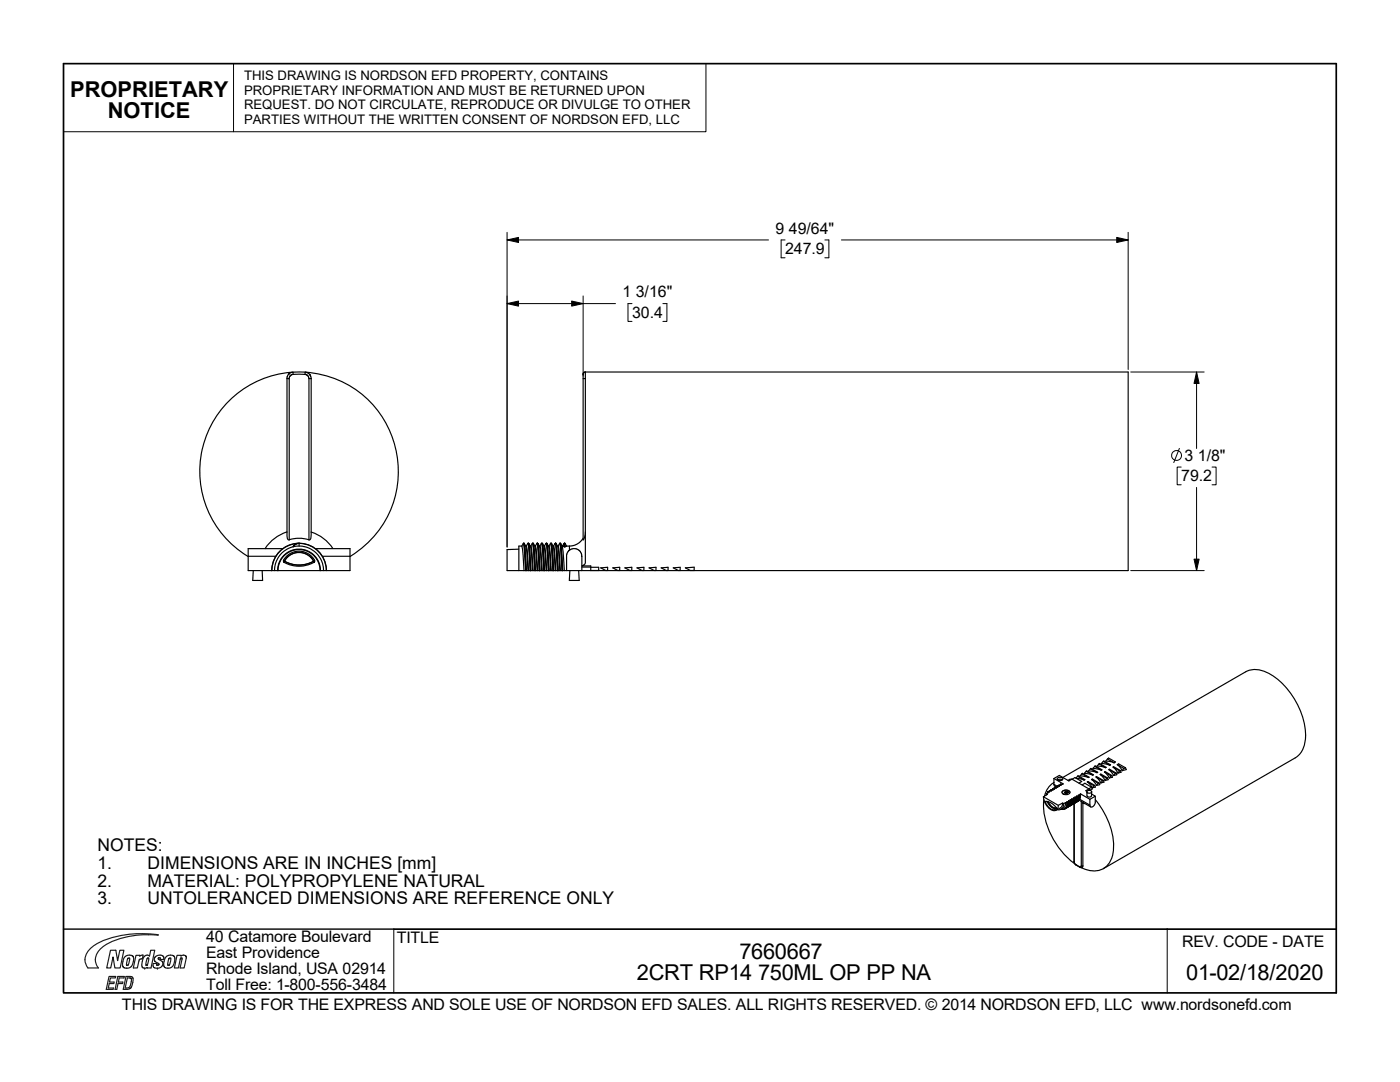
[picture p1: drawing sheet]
<svg xmlns="http://www.w3.org/2000/svg" width="279mm" height="216mm" viewBox="0 0 279 216" stroke-linecap="round" stroke-linejoin="round" font-family="sans-serif">
<g fill="none" stroke="#000" stroke-width=".2">
<path d="M46.6 12.7v13.6M140.9 12.7v13.6h-128.2M101.2 47.9h52.2M101.2 46.4v62.8M116.4 59.1v15.9M156.7 47.9h-.8v3.5h.8M164.6 47.9h.8v3.5h-.8M167.9 47.9h57.2M225.1 46.4v27.3M101.2 60.6h21.6M126.1 60.6h-.8v3.5h.8M132.3 60.6h.8v3.5h-.8"/>
<path d="M225.7 74.2h14.6M238.8 74.2v15.3M235.4 89.5l-1.1 2.8M235.7 93.2h-.8v3.5h.8M238.8 97.3v16.6M241.9 93.2h.8v3.5h-.8M225.7 113.9h14.6M78.6 185.4v12.7M232.9 185.4v12.7"/>
<circle cx="234.8" cy="90.9" r=".99"/>
</g>
<g fill="none" stroke="#191924" stroke-width=".23">
<path d="M17.7 189.7a11.8 11.8 0 0 1 7.3-3.2l2.9-.2 3.7 .2-.5 .1a18.3 18.3 0 0 0-9.9 1.9 3.4 3.4 0 0 0-2.1 3.3l.2 .8 .3 .5h-2.1a2.62 2.62 0 0 1 .2-3.4zM21.8 194.8h1.3l-.1 .3h-1l-.2 .9h1l-.1 .3h-.9l-.2 .8h1v.3h-1.4zM22.1 189.6h1l.4 2.1 .4-2.1h.8l-.7 3.5h-1.1l-.3-2.2-.5 2.2h-.8zM23.5 194.8h1.3l-.1 .3h-.9l-.2 .9h.9v.3h-.9l-.3 1.1h-.3zM24.9 190.9l.4-.2 .6-.1 .5 .1 .2 .3 .1 .5-.3 1-.6 .6-.9 .1-.4-.4v-1zM25.1 194.8l1.3 .2 .2 .2-.1 .8-.2 .8-.4 .5-1.3 .1zM25.3 193.2h.1M25.4 195.1l.8 .2-.1 1.1-.3 .6-.8 .1zM25.6 191.2h.3v.4l-.3 .9-.3 .1v-.5zM27.1 190.6h.8v.2l.7-.2-.2 .7h-.4l-.2 .3-.4 1.5h-.8zM28.8 190.8l.5-.2 .5 .2 .3-1.2h.8l-.8 3.5h-.7v-.1l-.7 .2-.3-.2v-1zM28.9 193.2h.1"/>
<path d="M29.4 191.2l.2-.1 .1 .3-.2 1-.3 .3-.1-.5zM31.3 192.4v-.1h-.7l-.1 .5 .3 .3 .6 .1M31.3 192.4h.1M31.3 192.4l.1 .2 .3-.1-.1-.3-.7-.4-.1-.5 .1-.3 .7-.4h.6l.4 .2 .1 .2v.5h-.7v-.3l-.1-.1-.3 .1v.2l.8 .5 .1 .5-.3 .5-.8 .3M31.4 193.2h.1M33.1 190.9l.5-.3h.5l.5 .1 .2 .3 .1 .6-.2 .8-.2 .4-.4 .3-1 .1-.4-.4v-.9zM33.5 193.2h.1M33.8 191.2h.3v.5l-.3 .8-.2 .1a.98 .98 0 0 1 0-1.1zM35.3 190.6h.8v.2l.6-.2 .4 .2 .1 .3-.5 2h-.8l.4-1.7a.18 .18 0 0 0 0-.2 .18 .18 0 0 0-.3 0l-.4 1.9h-.8z"/>
</g>
<path d="M12.7 185.4h65.9" fill="none" stroke="#2f2f2f" stroke-width=".34"/>
<path d="M12.7 12.7h254v185.4h-254zM78.6 185.4h188.1" fill="none" stroke="#000" stroke-width=".34"/>
<g fill="none" stroke="#000" stroke-width=".23">
<path d="M57.3 75.5h.4v32.2M57.3 75.5v30.7M58.5 74.3a19.8 19.8 0 0 0-18.1 15.1 19.8 19.8 0 0 0 9.1 21.6M58.5 74.3l-.5 .1-.4 .3-.3 .8M58.5 74.3v.4M58.5 74.3h2.4M58.5 74.7l-.6 .3-.2 .5M60.9 74.7l.6 .4 .2 .4M60.9 74.3a19.8 19.8 0 0 1 18 15.1 19.8 19.8 0 0 1-9.1 21.7M60.9 74.3l.6 .2 .3 .3 .3 .7M60.9 74.3v.4h-2.4M61.7 75.5h.4"/>
<path d="M61.7 75.5v32.2M62.1 75.5v30.7M116.4 75.5v32.2l.3-.6 .1-.9M116.4 74.7v.8h.4M116.8 74.2h108.3v39.7h-107.2l1.6-.1v-.6h-1.6M116.8 74.3v38l-.1 .3-.6 .3h1.8v1h-1.8M116.8 74.2l-.4 .2v.3M116.8 74.2v.1M116.8 74.3l-.2 .1-.2 .3M49.5 111v2.9h5.3M49.5 111h5.5M52.3 113.9l.1 1.9h-2l.1-1.9"/>
<path d="M55.4 113.9h-.6l.1-1.1a4.9 4.9 0 0 1 5.3-3.8 4.9 4.9 0 0 1 4.4 4.9M55.4 113.9a4.4 4.4 0 0 1 1-2.8l.6-.6a4.3 4.3 0 0 1 5.4 .1l1.1 1.3 .3 1 .1 1M55.4 113.9h.1M56.4 109.5h-6.9v1.5M56.6 111.8l.5-.7 .8-.7 1.5-.4 1.1 .1 .9 .3 .8 .6 .6 .8M56.6 111.8l.2 .3M56.6 111.8v.3l.1 .1M56.7 110.9l1.3-.9 .9-.3h1.2l1.3 .3 .9 .6 .8 .9 .6 1 .2 1.4h-8.4l.3-1.8zM56.7 112.2a6.1 6.1 0 0 0 6 0M56.8 112.1l-.1 .1M56.8 111.9l.1 .1M56.8 111.9l.5-.6 .7-.6 .8-.3 .7-.1h.8l1.1 .4 .7 .6 .4 .6"/>
<path d="M56.9 112l-.1 .1M57.3 106.2a8 8 0 0 0-4.4 3.3M57.3 106.2v.3a1.01 1.01 0 0 0 .3 1.2h.1M57.7 107.7a6.2 6.2 0 0 1 4 0M58.5 109.1l.3-.4 .5-.3a5.3 5.3 0 0 1 5.8 5.5M59.7 108.4h.1M59.7 108.4l-.7 .2-.5 .5M59.7 109v-.6a5.4 5.4 0 0 1 5.4 5.5h-.5M59.7 108.4a5.4 5.4 0 0 0-5.4 5.5 5.4 5.4 0 0 1 5.1-5.5M62.1 106.2v.4a.86 .86 0 0 1-.4 1.1M62.1 106.2a8 8 0 0 1 4.3 3.3M62.5 112v.1"/>
<path d="M62.5 112a5.9 5.9 0 0 1-5.7 .1M62.5 111.9h.1a5.4 5.4 0 0 1-5.7 .1M62.5 112.1l.2 .1M62.6 111.9h.1M62.6 111.9l-.6-.8-.7-.5-.9-.3-.8-.1-.8 .1-.8 .4-.8 .6-.4 .6M62.8 111.8l-.3 .3M62.8 111.8l-.1 .4M62.9 109.5h6.9v1.5M63.9 113.9h.7M64.3 111h5.6M69.8 111v2.9h-4.6M103.5 109.6l-2.3 .1v4.2h3.9"/>
<path d="M104.1 109h-.6v4.9M104.1 109l.5 4.9M104.4 108.4l.2 .6 .3 4.9zM104.4 108.4l-.3 .6M104.5 108.4l.1 .1M104.5 108.4l.3 1.5 .2 4M104.6 108.5l.3 .5M104.6 108.5l.5 5.4M104.6 108.5h.1M104.9 109h.1M104.9 109l.5 4.9h-.3M105 109l.3 1.3 .2 3.6"/>
<path d="M105.3 108.5l-.3 .5M105.3 108.5l.3 1.4 .2 4M105.3 108.5h.1M105.4 113.9h.6M105.4 108.4h.1M105.4 108.4l-.1 .1M105.4 108.4l.5 5.5M105.5 108.4v.1M105.5 108.4l.2 1.5 .2 4M105.5 108.5a7 7 0 0 1 .7 3.8l.1 1.6h-.3M105.5 108.5l.5 5.4M105.5 108.5h.1"/>
<path d="M105.8 109h.1M105.9 109l.5 4.9M106.2 108.5l-.3 .5M106.2 108.5l.3 1.3 .2 4.1M106.2 108.5h.1M106.3 108.4l-.1 .1M106.3 108.4l.5 5.5M106.4 108.4v.1M106.4 108.4l.4 5.5M106.4 108.4h-.1M106.4 108.5a5.8 5.8 0 0 1 .6 3.1l.2 2.3h-.3M106.4 108.5l.5 5.4"/>
<path d="M106.4 108.5h.1M106.7 109h.2l.1 .6 .3 4.3M106.9 113.9h-.6M107.1 108.5l-.3 .5M107.1 108.5l.3 1.5 .2 3.9M107.1 108.5h.1M107.2 108.4l-.1 .1M107.2 108.4l.2 .9 .3 4.6M107.3 108.4l.1 .1M107.3 108.4l.2 1.4 .2 4.1M107.3 108.4h-.1M107.4 108.5l.3 .5"/>
<path d="M107.4 108.5l.4 5.4M107.4 108.5h.1M107.7 109a1.46 1.46 0 0 1 .3 1.3l.2 3.6M107.7 109l.4 4.9h-.3M107.8 113.9h-.6M108 108.5l-.3 .5M108 108.5l.3 1.6 .2 3.8M108.1 113.9h.6M108.1 108.4h.1M108.1 108.4l-.1 .1M108.1 108.4l.2 1.1 .3 4.4M108.2 108.4l.1 .1"/>
<path d="M108.2 108.4l.4 5.5M108.3 108.5l.3 .5M108.3 108.5l.4 5.4M108.3 108.5h.1M108.6 109h.1M108.6 109l.4 4.9h-.3M108.7 109l.4 4.9M108.9 108.5l-.3 .5M108.9 108.5l.3 1.4 .2 4M108.9 108.5h.1M109 113.9h.6M109 108.4l-.1 .1"/>
<path d="M109 108.4h.1M109 108.4l.5 5.5-.4-5.5M109.1 108.4l.1 .1M109.2 108.5l.3 .5M109.2 108.5l.4 5.4M109.2 108.5h.1M109.5 109h.1M109.5 109l.4 4.9h-.3M109.6 109l.2 1.3 .2 3.6M109.9 108.5l-.3 .5M109.9 108.5h.1M109.9 113.9h.6"/>
<path d="M109.9 108.4h.1M109.9 108.4v.1M109.9 108.4l.3 1.6 .1 3.9-.2-4-.2-1.4M110 108.4l.1 .1M110 108.4l.4 5.5M110.1 108.5l.3 .5M110.1 108.5h.1M110.1 108.5l.4 5.4M110.4 109a1.72 1.72 0 0 1 .3 1.4l.2 3.5M110.4 109l.4 4.6v.3h-.3M110.8 108.5l-.3 .5M110.8 108.5h.1"/>
<path d="M110.8 108.5l.1 .5 .4 4.9M110.8 108.4v.1M110.8 108.4l.3 1.6 .2 3.9M110.9 108.4l.1 .1M110.9 108.4a10.6 10.6 0 0 1 .4 3.7l.1 1.8M110.9 108.4h-.1M111 108.5a7.1 7.1 0 0 1 .6 3.8l.1 1.6h-.3M111 108.5h.1M111 108.5l.4 5.4M111.3 109h.1M111.4 109l.2 1.1 .2 3.8M111.4 113.9h-.6"/>
<path d="M111.7 108.5l-.3 .5M111.7 108.5h.1M111.7 108.5l.2 .7 .3 4.7M111.7 113.9h.6M111.8 108.4l-.1 .1M111.8 108.4h.1M111.8 108.4l.4 5.5M111.8 108.4l.1 .1M111.8 108.4l.2 .9 .3 4.6M111.9 108.5a7.3 7.3 0 0 1 .6 3.8l.1 1.6h-.3M111.9 108.5h.1M111.9 108.5l.4 5.4"/>
<path d="M112.2 109h.1M112.3 109l.3 .1 .5-.1M112.6 108.5h.1M112.6 108.4v.1M112.6 108.4v.7M112.6 108.4l-.3 .6M112.6 113.9h.5M112.7 108.4l-.4 .6M112.7 108.4h-.1M112.7 108.4v.7M112.7 108.4h.1M112.8 108.4v.7"/>
<path d="M112.8 108.4l.3 .6M113.1 109h.5M113.6 109.9l.6-.4h.6l.7 .2 .4 .5 .2 .8v2.9h-3v-3.2zM113.6 109v.8M115.5 113.9l.1 1.9h-2l.1-1.9M116.1 113.2h1.8M116.4 107.4l-.6 .7-.7 .5-1.5 .4M119.9 113.3l1.4-.1v.6h-.4zM122.3 113.3l1.4-.1v.6h-.4zM124.7 113.3l1.4-.1v.6h-.4zM127.1 113.3l1.4-.1v.6h-.4zM129.5 113.3l1.4-.1v.6h-.4z"/>
<path d="M132 113.3l1.3-.1v.6h-.4zM134.4 113.3l1.3-.1v.6h-.3zM136.8 113.3l1.7-.1v.6h-.7zM208.2 159l3 1.7 .9-.5 .2 .2 .3-.3M208.2 159a2.78 2.78 0 0 0 2 2.7 .82 .82 0 0 0 1-1M208.3 159.6a15.2 15.2 0 0 0 6.2 12.7M208.6 159.9a2.26 2.26 0 0 1 2.2 1.4 .86 .86 0 0 1-1.3 0l-.6-.8zM208.8 158.4l.2 .1-.8 .5M208.8 158.4l.1 .2M208.9 159.9l-.3 .2M209 159.9a1.67 1.67 0 0 0 1.8 1.4 1.7 1.7 0 0 1-1.8-1.4M209.1 158v.2z"/>
<path d="M209.1 158l.1 .2-.4 .2M209.1 158h.1M209.1 157.9v.1M209.2 160a1.6 1.6 0 0 0 1.6 1.2M209.4 157.8l.1 .2-.3-.1M209.4 157.8v.2M209.4 157.8h.1M209.8 157.6v.2h-.3M209.8 157.6h.3M209.8 157.6l-.1 .2zM210.1 157.4v.2M210.1 157.4h.1"/>
<path d="M210.3 156.2v-.1a4.2 4.2 0 0 0-1.9 2.8M210.3 156.5l.7 .4M210.3 156.5l.1 .3 .4 .2M210.3 155.3v1.2M210.3 155.3l1.1-.6 1.9 1.1 .6-.3M210.3 155.3l1.9 1.1-.5 .1M210.4 157.2v.2h-.3M210.4 157.2v.2M210.4 157.2h.1M210.7 157.1l.1 .1h-.4M210.8 157l-.1 .2M210.8 157l.3 .1"/>
<path d="M211 155.3l.8-.2 .3 .2v.2l-.3 .2h-.4l-.4-.1zM211 156.9v.2zM211 156.9l.1 .2M211.1 156.8v.1M211.1 156.8l-.1 .1M211.1 155.6l.4-.1 .5 .1M211.1 157.1h.1M211.3 156.7v.2v-.2M211.3 156.7l.1 .2-.3-.1M211.4 156.7h-.1M211.4 156.7h.1M211.7 156.5v.2v-.2"/>
<path d="M211.7 156.5l.1 .2h-.4M211.7 156.5h.1M211.9 158.1l.1-.1a1.07 1.07 0 0 1 1.3-.2l.2 .3M212.1 157.9l.5-.3 .8 .2a.4 .4 0 0 1 .1 .5 .4 .4 0 0 1-.4 .2l-.5 .1a.55 .55 0 0 1-.6-.6zM212.1 155.1l36.5-21.1a5 5 0 0 1 5.4 .8 15.3 15.3 0 0 1 6.5 12.8 4.6 4.6 0 0 1-2 3.6l-38.3 22.1M212.4 158.1h.1M212.4 158.1l.1 .1M212.5 158.2h.1M212.5 158.1h.1M212.5 158.1h.7l-.6 .1h.1l-.3-.1zM212.6 158.2h.1M212.6 158.2v.1"/>
<path d="M212.6 158.1h.1M212.6 158.1l.1 .1M212.6 158.1l-.1 .1M212.7 158h.1M212.7 158.1h.2zM212.7 158v.1M212.8 158.2h.1M212.8 158.2v.1M212.8 158.2l-.2 .1M212.8 158.1h.1M212.8 158.1h-.1M212.9 158.2h.1"/>
<path d="M212.9 158.2l-.1 .1M213 158.2h.1M213 158.2h-.1M213 160h.3M213 160v.2M213 160v.1M213.1 158h.1M213.1 158.2h.1M213.1 158.2h-.1M213.1 158l-.1 .1M213.2 158.1h.1M213.2 158.1h-.1"/>
<path d="M213.3 159.8h.3M213.3 159.8v.2M213.3 159.8v.1M213.3 160l-.1 .7-.3 .5M213.3 160h.1M213.6 159.6l.1 .2M213.6 159.8v.1a1.15 1.15 0 0 1-.6 1.2M213.6 159.8h.1M213.6 159.8l-.1 .7-.4 .5M213.6 159.6h.3M213.6 159.6h.1M213.6 159.6v.1"/>
<path d="M213.6 159.8v.6l-.4 .6M213.7 159.8l-.2 .8-.3 .4M213.7 159.8h-.1M213.9 159.6v.2a1.1 1.1 0 0 1-.6 1.1M213.9 159.6h.1M213.9 155.5h-.4l-.4 .2M213.9 159.4l.3 .1M213.9 159.4l.1 .2M213.9 155.5l3.4 1.9M213.9 159.4v.1M214 159.6l-.2 .7-.3 .5M214 159.6l-.1 .7-.3 .5"/>
<path d="M214 159.6h.1M214 155.5l.5-.3 1.4 .7-.6 .4M214.2 159.5v.1a1.12 1.12 0 0 1-.6 1.1M214.2 159.2l.3 .1M214.2 159.2l.1 .2M214.2 159.2v.1M214.3 159.4l-.1 .8-.4 .5M214.3 159.4h.1M214.3 159.4l-.1 .1M214.3 159.4l-.1 .7-.3 .5M214.5 159.3l.1 .1a1.18 1.18 0 0 1-.6 1.1M214.5 159.3h.1"/>
<path d="M214.6 159l.3 .1M214.6 159v.2M214.6 159.3l-.1 .7-.4 .5M214.6 159.3l-.1 .6-.3 .5M214.6 159.2l-.1 .7-.3 .5M214.6 159.2v.1M214.6 159.3h.1M214.8 155.3l1.6 .4M214.9 159.1v.1a1.19 1.19 0 0 1-.6 1.2l.2-.2M214.9 159.1h.1M214.9 159.1l-.1 .7-.4 .5M214.9 158.9h.3"/>
<path d="M214.9 158.9v.1M214.9 159.1l-.1 .6-.3 .5M214.9 159.1l-.1 .8-.3 .3M214.9 159v.1M215.1 154.9l.1-.1 1.3 .8-.1 .1M215.1 159.9l-.2 .1M215.1 154.9l1.3 .8M215.1 154.9l-.4 .4M215.2 159.9h-.1M215.2 158.9v.1a1.16 1.16 0 0 1-.6 1.2l.1-.1M215.2 158.9h.1M215.2 158.9l-.1 .7-.4 .5"/>
<path d="M215.2 158.7h.3M215.2 158.7v.2M215.2 158.7v.1M215.2 158.9v.7l-.4 .5M215.3 158.9l-.2 .8-.4 .4M215.3 159.7l2.4 1.3M215.5 159.5l2 1.2M215.5 158.7v.2a1.18 1.18 0 0 1-.6 1.1M215.5 158.7v.7l-.4 .5M215.5 158.7h.1M215.6 158.7l-.1 .7-.3 .5M215.6 158.7l-.1 .6-.3 .6"/>
<path d="M215.6 158.7h.1M215.6 158.4l1.9 1.1M215.6 158.4l-.1 .1 .1 .2M215.6 158.4v.6M215.8 159.9v12.9M215.9 154.4l.1-.1 1.4 .8-.2 .1M215.9 154.4l-.4 .4 1.7 .4M215.9 154.4l1.3 .8M216 156.6l.5-.3 1.3 .8M216.8 153.9l-.4 .4 1.7 .4M216.8 153.9l1.3 .8M216.8 153.9l.1-.1 1.3 .8-.1 .1"/>
<path d="M216.9 157.9a.54 .54 0 0 1 .9 .2l-.6 .2-.3-.2zM217 156l1.3 .8M217 156l.1-.1 1.4 .8M217 156l.6 .5 .4 .7M217.3 157.4l.3 .3M217.3 157.4l-.6 .4 .2 .1M217.5 159.5v1.2M217.6 153.4l.1-.1 1.4 .8-.2 .1M217.6 153.4l-.4 .4 1.7 .4M217.6 153.4l1.3 .8M217.8 155.5l1.4 .8M217.8 157.1l.2 .3-.5 .3"/>
<path d="M217.8 157.1l-.5 .3M217.8 158.4l.8 .5-1.1 .6M217.9 158l-.1 .8-.3 .2-.5-.1-.1-.9M218.3 156.8l-.3 .4M218.5 152.9l.1-.1 1.3 .8-.1 .1M218.5 152.9l-.4 .4 1.7 .4M218.5 152.9l1.3 .8M218.5 156.7l.1 .4-.6 .1M218.5 156.7l-.2 .1M218.6 159.6a15.4 15.4 0 0 1 3.6 9.8 4 4 0 0 1-5.3 4.2l-1.1-.5M218.6 158.9l-.1 1.5a.61 .61 0 0 1-.9 .4l-.1-.1M218.7 155l1.3 .8"/>
<path d="M219.2 156.3l-.4 .4M219.3 152.4l.1-.1 1.4 .8-.2 .1M219.3 152.4l-.4 .4 1.7 .4M219.3 152.4l1.3 .8M219.3 156.2l-1.3-.8-.2 .1 1 1.2M219.3 156.2l.2 .4-.7 .1M219.3 156.2l-.1 .1M219.6 154.5l1.3 .8M220 155.8l-.3 .4M220.2 151.9l.1-.1 1.3 .8-.1 .1M220.2 151.9l-.4 .5 1.7 .3M220.2 151.9l1.3 .8"/>
<path d="M220.2 155.7l-1.4-.7h-.1l1 1.2M220.2 155.7l.1 .4-.6 .1M220.2 155.7l-.2 .1M220.4 154.1l1.3 .7M220.9 155.3l-.4 .4M221 151.4l.2-.1 1.4 .7-.2 .2M221 151.4l-.3 .5 1.7 .3M221 151.4l1.4 .8M221 155.2l.2 .4-.7 .1M221 155.2l-1.3-.7h-.1l.9 1.2M221 155.2l-.1 .1M221.3 153.6l1.3 .7"/>
<path d="M221.7 154.8l-.3 .4M221.9 154.7l.1 .4-.6 .1M221.9 154.7l-1.3-.7-.2 .1 1 1.1M221.9 154.7l-.2 .1M222.1 153.1l1.3 .7M222.6 154.3l-.4 .4M222.8 154.3l.1 .3-.7 .1M222.8 154.3l-1.4-.8-.1 .1 .9 1.1M222.8 154.3h-.2M223 152.6l1.3 .7M223.4 153.8l-.3 .5M223.6 153.8l.1 .3-.6 .2"/>
<path d="M223.6 153.8l-1.4-.8-.1 .1 1 1.2M223.6 153.8h-.2M224.3 153.3l-.4 .5M224.6 153.2l.2 .4-.9 .2M224.6 153.2l-1.4-.8-.2 .2 .5 .5 .4 .7M224.6 153.2l-.3 .1M212.1 160.2l-.3 .8-1 .7M212.3 160.4a1.03 1.03 0 0 1-1.3 1.1M212.5 161.4h.1M212.5 161.4l-.7 .1M212.6 161.3l-.1 .1M212.6 160.1l.4 .1"/>
<path d="M212.6 160.1l-.1 .9-.7 .5M212.8 161.2h.1M212.9 161.2l-.2 .1M213 160.2v.1a.97 .97 0 0 1-1.2 1.2M213 160.2l-.1 .7-.4 .5M213 160.2h.1M213 160.2l-.1 .7-.3 .4M213 160.2a1.25 1.25 0 0 1-.4 1.1M213.1 161h.1M213.2 161l-.2 .1M213.3 160v.1a1.14 1.14 0 0 1-.6 1.2M213.3 160v.1a1.13 1.13 0 0 1-.5 1.1"/>
<path d="M213.4 160.8l-.1 .1M213.4 160.8h.1M213.6 160.8h-.1M213.8 160.7h-.2M213.9 160.6l-.1 .1M214.1 160.5h-.2M214.2 160.4l-.1 .1M214.3 171.9l.1 .4 .3 .3M214.3 171.9l.1 .1M214.3 160.3v11.6M214.4 160.3v11.7M214.4 172l.3 .5"/>
<path d="M214.7 172.5v.1M214.7 172.5l.8 .5M214.7 172.6l.9 .5M215.5 173l.1 .1M215.8 172.8l-.1 .2h-.2M215.8 172.8h.3M216.1 160.1v.2M216.1 160.3h.4M216.1 172.8a.34 .34 0 0 1-.2 .3 .34 .34 0 0 1-.3 0M216.1 160.3v12.5"/>
</g>
<g fill="#000" stroke="#000" stroke-width=".2">
<path d="M101.2 47.9l2.3-.5v1z" fill-rule="evenodd"/>
<path d="M222.9 47.4l2.2 .5-2.2 .5z" fill-rule="evenodd"/>
<path d="M101.2 60.6l2.3-.5v1z" fill-rule="evenodd"/>
<path d="M114.1 60.1l2.3 .5-2.3 .5z" fill-rule="evenodd"/>
<path d="M238.8 74.2l.5 2.3h-1z" fill-rule="evenodd"/>
<path d="M238.3 111.6h1l-.5 2.3z" fill-rule="evenodd"/>
</g>
<g font-size="4.4">
<text x="14" y="19.4">PROPRIETARY</text>
<text x="21.5" y="23.6">NOTICE</text>
<text x="147.6" y="191.3">7660667</text>
<text x="127.1" y="195.5">2CRT RP14 750ML OP PP NA</text>
<text x="236.7" y="195.5">01-02/18/2020</text>
</g>
<g font-size="3.5">
<text x="19.5" y="169.8">NOTES:</text>
<text x="19.5" y="173.4">1.</text>
<text x="29.5" y="173.4">DIMENSIONS ARE IN INCHES [mm]</text>
<text x="19.5" y="176.9">2.</text>
<text x="29.5" y="176.9">MATERIAL: POLYPROPYLENE NATURAL</text>
<text x="19.5" y="180.4">3.</text>
<text x="29.5" y="180.4">UNTOLERANCED DIMENSIONS ARE REFERENCE ONLY</text>
</g>
<g font-size="3.2">
<text x="154.8" y="46.7">9 49/64&quot;</text>
<text x="156.7" y="50.7">247.9</text>
<text x="124.2" y="59.4">1 3/16&quot;</text>
<text x="126.1" y="63.4">30.4</text>
<text x="236.4" y="92">3 1/8&quot;</text>
<text x="235.7" y="96">79.2</text>
<text x="41.1" y="188">40 Catamore Boulevard</text>
<text x="41.1" y="191.2">East Providence</text>
<text x="79.2" y="188.2">TITLE</text>
<text x="235.9" y="188.9">REV. CODE - DATE</text>
<text x="41.1" y="194.4">Rhode Island, USA 02914</text>
<text x="41.1" y="197.5">Toll Free: 1-800-556-3484</text>
<text x="24.3" y="201.5">THIS DRAWING IS FOR THE EXPRESS AND SOLE USE OF NORDSON EFD SALES. ALL RIGHTS RESERVED. © 2014 NORDSON EFD, LLC www.nordsonefd.com</text>
</g>
<g font-size="2.6">
<text x="48.7" y="16">THIS DRAWING IS NORDSON EFD PROPERTY, CONTAINS</text>
<text x="48.7" y="18.9">PROPRIETARY INFORMATION AND MUST BE RETURNED UPON</text>
<text x="48.7" y="21.8">REQUEST. DO NOT CIRCULATE, REPRODUCE OR DIVULGE TO OTHER</text>
<text x="48.7" y="24.7">PARTIES WITHOUT THE WRITTEN CONSENT OF NORDSON EFD, LLC</text>
</g>
</svg>
